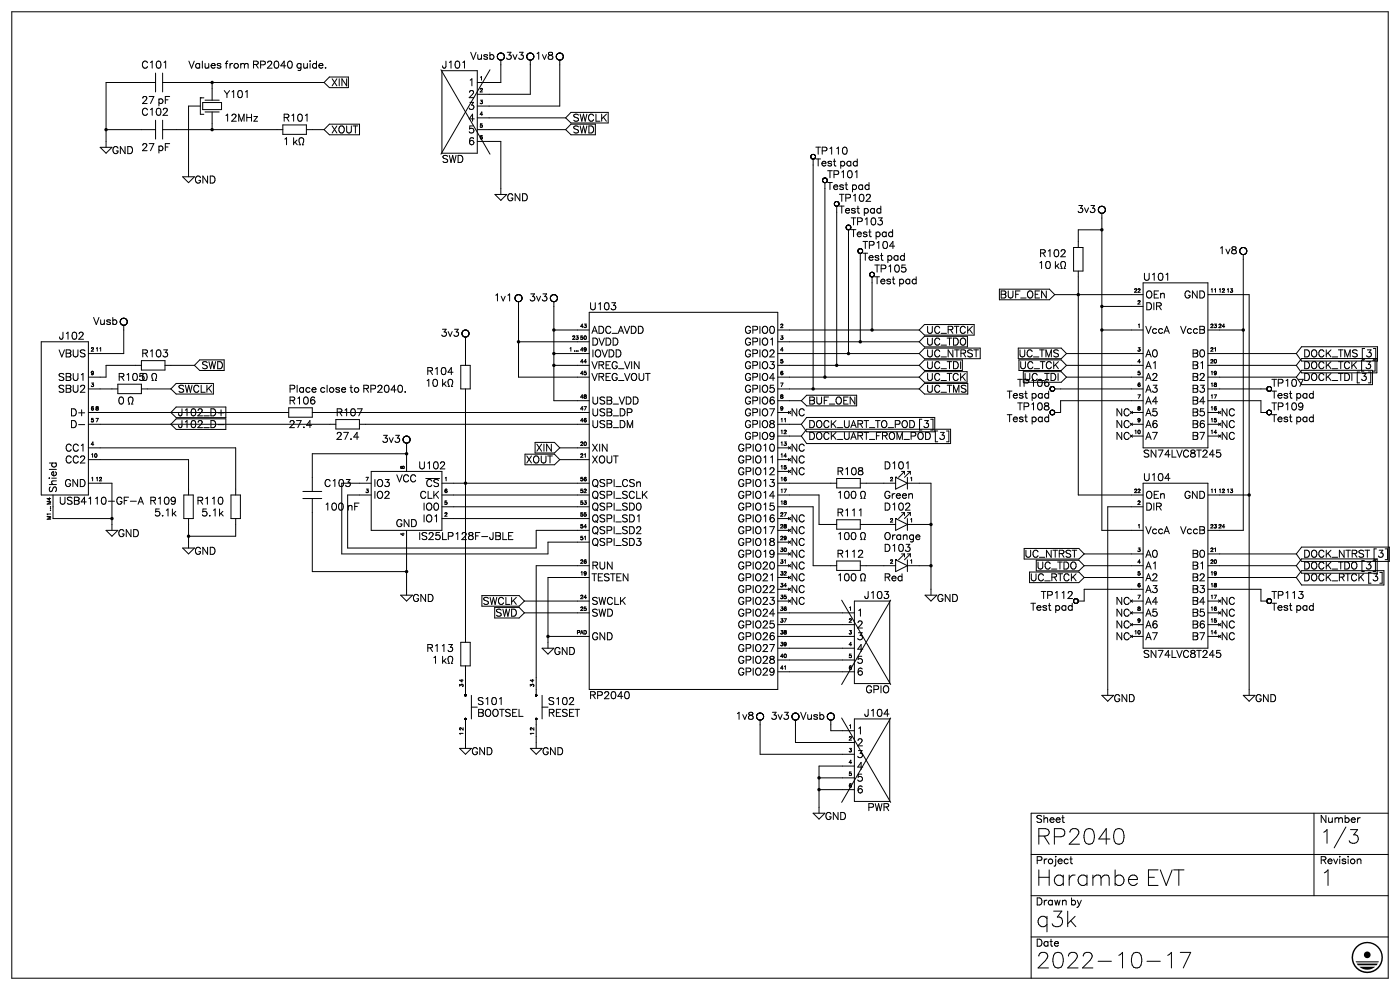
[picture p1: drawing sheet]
<svg xmlns="http://www.w3.org/2000/svg" width="297mm" height="210mm" viewBox="0 0 297 210" stroke-linecap="round" stroke-linejoin="round" font-family="sans-serif">
<g fill="none" stroke="#000" stroke-width=".21">
<path d="M2.5 2.5h292v205h-292zM33 15.5v4M33 17.5h-10.5v13.7M34.5 15.5v4M34.5 17.5h34.3M45 17.5v3.8M68.8 17.5l1.1 1.1h4M73.9 16.3h-4l-1.1 1.2M93.5 14.8l10.4 17.9M93.7 15h7.6v17.5h-7.6zM103.9 14.8l-10.4 17.9M105.7 12.6h.1"/>
<path d="M105.8 12.6h.1M105.9 12.6v.1M105.9 12.7h.1M106 12.7h.1M106 11.3l-.3 .1M106 11.3h.1M106.1 12.7h.1M106.1 11.3h-.1M106.1 11.3h.1M106.2 12.7h.1M106.2 11.3h-.1M106.2 12.7v4.8h-4.9"/>
<path d="M106.2 11.2l.1 .1M106.2 11.2v.1M106.3 12.7h-.1M106.3 11.3h.1M106.4 12.7h-.1M106.4 11.3h.1M106.4 12.7h.1M106.5 12.7h-.1M106.5 11.3h.1M106.5 12.7h.1M106.6 12.7h-.1M106.6 11.3v.1"/>
<path d="M106.6 12.6v.1M112 12.6h.1M112.1 12.6h.1M112.1 11.4h-.1M112.1 12.6v.1M112.1 11.4h.1M112.1 12.7h.1M112.2 12.7h.1M112.2 11.3l-.1 .1M112.2 11.3h.1M112.3 12.7h.1M112.4 12.7h.1"/>
<path d="M112.5 12.7h.1M112.5 11.3h-.3M112.5 12.7v7.3h-11.2M112.5 11.2l.1 .1M112.5 11.2v.1M112.6 12.7h-.1M112.6 11.3h.1M112.6 12.7h.1M112.7 12.7h-.1M112.7 11.3h.1M112.7 12.7h.1M112.8 12.7h-.1"/>
<path d="M112.8 11.3h.1M112.8 12.7h.1M112.9 11.3v.1M112.9 11.4h.1M113 11.4h.1M113 11.4v.1M113 11.5h.1M113.1 12.5l-.3 .2M118.2 12.6h.1M118.3 12.6h.1M118.3 11.4h-.1M118.3 12.6l.3 .1"/>
<path d="M118.3 11.4h.1M118.4 11.4h-.1M118.4 11.3v.1M118.5 11.3h-.1M118.5 11.3h.1M118.6 12.7h.1M118.7 12.7h.1M118.7 11.3h-.2M118.7 11.3h.1M118.7 12.7v9.8h-17.4M118.8 12.7h-.1M118.8 11.3h.1"/>
<path d="M118.8 12.7h.1M118.8 11.3h.2M118.9 12.7h-.1M118.9 12.7h.1M119 11.3h.1M119.1 11.3v.1M119.1 11.4h.1M119.2 12.6l-.3 .1M119.2 11.4h.1M119.2 12.6h.1M119.3 11.4v.1M119.3 11.5h.1"/>
<path d="M119.3 12.5l-.1 .1M119.3 11.5l.1 .1M119.4 12.4l-.1 .1M119.4 12.4h.1M119.4 11.6v.1M119.4 12.3v.1M119.4 11.7h.1M119.4 12.3h.1M119.5 11.7v.2M119.5 12.2l-.1 .1M119.5 12.2h.1M119.5 11.9h.1"/>
<path d="M119.5 12.1v.1M119.5 11.9v.1M119.5 12.1h.1M119.5 12h.1M119.5 12v.1M21.2 31.2h2.6l-1.3 1.3zM22.5 27.5h10.5M33 25.5v4M34.5 27.5h25.5M34.5 25.5v4M38.8 37.5h2.4l-1.2 1.3zM42.5 20.7h.1"/>
<path d="M42.5 22.5h-2.5v15M42.5 20.7v3.6h.7M42.5 20.7h.7M43 21.8h4v1.5h-4zM43.5 23.7h3M43.5 21.3h3M45 23.7v3.8M60 26.5h5v2h-5zM64 29.2a.62 .62 0 0 1 .4 1l-.3 .5h.3M65 27.5h3.8M68.8 27.5l1.1 1.1h6.4M76.3 26.3h-6.4l-1.1 1.2"/>
<path d="M101.3 27.5h18.7M101.3 25h18.7M101.3 30h4.9v11.3M120 27.5l1.1 1.1h5.2M120 25l1.1 1.1h7.9M126.3 26.3h-5.2l-1.1 1.2M129 23.8h-7.9l-1.1 1.2M172 33.2v.1M172 33.2h.1M172 33.3h.1M172 33.3v.1M172 33.1v.1"/>
<path d="M172 33.4h.1M172 33.1h.1M172 33.4v.1M172 33v.1M172.1 33h-.1M172.1 33.5h.1M172.1 33h.1M172.1 33.5v.1M172.1 32.9v.1M172.1 33.6h.1M172.1 32.9h.1M172.2 32.9h-.1"/>
<path d="M172.2 33.6v.1M172.2 32.8v.1M172.5 35v47.5M174.5 38.3h.1M174.5 38.2v.1M174.5 38.2h.1M174.5 38.3v.1M174.5 38.4h.1M174.5 38.1v.1M174.5 38.1h.1M174.5 38.4v.1M174.5 38.5h.1"/>
<path d="M174.5 38v.1M174.6 38h-.1M174.6 38h.1M174.6 38.5h.1M174.6 38.5v.1M174.6 38.6h.1M174.6 37.9v.1M174.6 37.9h.1M174.7 38.6v.1M174.7 37.9h-.1M174.7 37.8v.1M175 40v40"/>
<path d="M105 41.3h2.5l-1.3 1.2zM177 43.3h.1M177 43.2h.1M177 43.3v.1M177 43.1v.1M177 43.4h.1M177 43.1h.1M177 43.4v.1M177 43v.1M177 43.5h.1M177.1 43h-.1M177.1 43.5h.1"/>
<path d="M177.1 43h.1M177.1 43.5v.1M177.1 42.9v.1M177.1 43.6h.1M177.2 42.9h-.1M177.2 43.6h.1M177.2 42.9h.1M177.2 43.6v.1M177.2 42.8v.1M177.5 45v32.5M179.5 48.2v.1M179.5 48.2h.1"/>
<path d="M179.5 48.3h.1M179.5 48.3v.1M179.5 48.1v.1M179.5 48.4h.1M179.5 48.1h.1M179.5 48.4l.1 .1M179.5 48v.1M179.6 48h-.1M179.6 48.5h.1M179.6 48h.1M179.6 48.5v.1M179.6 48.6h.1"/>
<path d="M179.6 47.9v.1M179.6 47.9h.1M179.7 48.6h.1M179.7 47.9h-.1M179.7 47.8v.1M180 50v25M182 53.2v.1M182 53.2h.1M182 53.3h.1M182 53.3v.1M182 53.1v.1M182 53.4h.1"/>
<path d="M182 53.1h.1M182 53.4v.1M182 53.5h.1M182 53v.1M182.1 53h-.1M182.1 53.5h.1M182.1 53h.1M182.1 53.5v.1M182.1 52.9h.1M182.1 53.6h.1M182.2 52.9h-.1M182.2 53.6h.1"/>
<path d="M182.2 52.9h.1M182.2 53.6v.1M182.2 52.8v.1M182.5 55v17.5M184.5 58.3h.1M184.5 58.2v.1M184.5 58.2h.1M184.5 58.3v.1M184.5 58.4h.1M184.5 58.1h.1M184.5 58.4v.1M184.5 58v.1"/>
<path d="M184.5 58.5h.1M184.6 58h-.1M184.6 58.5h.1M184.6 58h.1M184.6 58.5v.1M184.6 57.9v.1M184.6 58.6h.1M184.6 57.9h.1M184.7 57.9h-.1M184.7 58.6v.1M184.7 57.9h.1M184.7 57.8v.1"/>
<path d="M185 60v10M225.8 55.5a1 1 0 0 1-.1 1.5h.3M227.8 52.5h2v5h-2zM228.7 57.5v47.5h13.8M233.2 45.1h.1M233.3 45.1h.1M233.3 43.9h-.1M233.4 45.1v.1M233.4 43.9h-.1M233.4 45.2h.1M233.4 45.2h.2M233.5 43.8l-.1 .1"/>
<path d="M233.5 43.8h.1M233.6 45.2h.1M233.6 43.8h-.1M233.6 43.8h.1M233.7 45.2h.1M233.7 43.8h-.1M233.7 45.2v67.3h8.8M233.7 48.7h-5v3.8M233.7 43.7l.1 .1M233.7 43.7v.1M233.8 45.2h-.1M233.8 43.8h.1"/>
<path d="M233.9 45.2h-.1M233.9 43.8h.1M234 43.8h.1M234 45.2h-.1M234.1 45.2h-.1M234.1 43.8v.1M234.1 45.1v.1M234.1 43.9h.1M234.2 45.1h-.1M234.2 43.9h.1M234.2 45.1h.1M234.3 43.9v.1"/>
<path d="M234.3 44h.1M234.3 44l.1 .1M234.4 44.9l-.2 .2M234.4 44.1h.1M234.4 44.9h.1M234.4 44.1l.1 .2M234.5 44.7l-.1 .2M234.5 44.3v.1M234.5 44.6v.1M234.5 44.4v.2M242.5 60h13.8v35h-13.8zM263.2 53.8h.1"/>
<path d="M263.3 53.8l.2 .1M263.4 52.6l-.2 .1M263.4 52.6h.1M263.5 53.9v.1M263.5 52.6h-.1M263.5 54h.1M263.5 52.5v.1M263.6 54h.1M263.6 52.5h-.1M263.6 52.5h.1M263.7 54h.1M263.7 52.5h-.1"/>
<path d="M263.7 52.5h.1M263.8 54v58.5h-7.5M263.8 54h.1M263.8 52.5h.1M263.9 54h-.1M263.9 52.5h.1M263.9 54h.1M264 54h-.1M264 52.5v.1M264 53.9v.1M264 52.6h.1M264.1 52.6h.1"/>
<path d="M264.1 52.6l.2 .1M264.3 52.7h.1M264.3 52.7v.1M264.3 52.8l.1 .2M264.4 53.5l-.4 .4M264.4 53h.1M264.5 53.5h-.1M264.5 53v.1M264.5 53.4v.1M264.5 53.1h.1M264.5 53.4h.1M264.5 53.1v.1"/>
<path d="M264.5 53.3v.1M264.5 53.2h.1M264.5 53.3h.1M264.5 53.2v.1M8.7 72.5h10.1v32.5h-10.1zM25.7 68.8l.2 .1M25.9 68.9h.1M26 68.9v.1M26 67.6l-.3 .1M26 69h.1M26 67.5v.1M26.1 69h.1"/>
<path d="M26.1 67.5h-.1M26.1 67.5h.1M26.2 69h.1M26.2 67.5h-.1M26.2 67.5h.1M26.2 69v6h-7.4M26.3 69h-.1M26.3 67.5h.1M26.3 69h.1M26.4 69h-.1M26.4 67.5h.1M26.4 69h.1"/>
<path d="M26.5 69h-.1M26.5 67.5v.1M26.5 68.9v.1M26.5 67.6l.2 .1M26.6 68.9h-.1M26.6 68.9h.1M26.7 67.7h.1M26.8 67.7h.1M26.8 67.7v.1M26.8 67.8h.1M26.9 67.8v.1M26.9 68.6l-.3 .3"/>
<path d="M26.9 67.9h.1M26.9 68.6h.1M26.9 67.9v.1M26.9 68.5v.1M26.9 68l.1 .1M27 68.5h-.1M27 68.4v.1M27 68.4h.1M27 68.1v.1M27 68.3v.1M27 68.2v.1M27 68.3h.1"/>
<path d="M30 76.5h5v2h-5zM30 77.5h-7.5v2.5h-3.7M35 77.5h6.2M41.2 77.5l1.2 1.1h5.2M47.6 76.3h-5.2l-1.2 1.2M97.8 77.5h2v5h-2zM98.2 71.3l.2 .1M98.4 71.4h.1M98.4 70.1l-.2 .1M98.4 70.1h.1M98.5 71.4v.1M98.5 70.1h-.1"/>
<path d="M98.5 71.5h.1M98.5 70v.1M98.6 71.5h.1M98.6 70h-.1M98.6 70h.1M98.7 71.5h.1M98.7 70h-.1M98.7 70h.1M98.7 71.5v6M98.8 71.5h-.1M98.8 70h.1M98.8 71.5h.1"/>
<path d="M98.9 71.5h-.1M98.9 70h.1M98.9 71.5h.1M99 71.5h-.1M99 70v.1M99 71.4v.1M99 70.1h.1M99.1 71.4h-.1M99.1 70.1h.1M99.1 71.4h.1M99.1 70.1l.3 .3M99.3 71.3l-.2 .1"/>
<path d="M99.3 71.3h.1M99.4 71.1l-.1 .2M99.4 70.4h.1M99.4 71.1h.1M99.4 70.4v.1M99.4 71v.1M99.4 70.5h.1M99.5 71h-.1M99.5 70.5v.1M99.5 70.9v.1M99.5 70.6h.1M99.5 70.9h.1"/>
<path d="M99.5 70.6v.1M99.5 70.8v.1M99.5 70.7h.1M99.5 70.8h.1M99.5 70.7v.1M109.2 63.3h.1M109.3 63.3v.1M109.3 63.2l-.1 .1M109.3 63.4h.1M109.3 63.1v.1M109.3 63.4v.1M109.3 63.5h.1"/>
<path d="M109.3 63v.1M109.3 63.5l.1 .1M109.3 63h.1M109.3 62.9v.1M109.4 63.6v.1M109.4 62.9h-.1M109.4 63.7l.2 .2M109.4 62.8v.1M109.4 62.8h.1M109.4 62.7v.1M109.5 62.7h-.1M109.5 62.7h.1"/>
<path d="M109.6 63.9h.1M109.6 62.6l-.1 .1M109.6 62.6h.1M109.7 63.9v.1M109.7 64h.1M109.8 64h.1M109.8 62.5l-.2 .1M109.9 64h.1M109.9 62.5h.3M109.9 62.5h-.1M110 64h.1M110 72.5h15"/>
<path d="M110 64v16h15M110.1 64h-.1M110.2 64h-.1M110.2 62.5h.1M110.2 64h.1M110.2 62.5l.2 .1M110.3 64h-.1M110.3 63.9v.1M110.4 63.9h-.1M110.4 62.6h.1M110.4 63.9h.1M110.4 62.6l.2 .2"/>
<path d="M110.5 63.8l-.1 .1M110.5 63.8h.1M110.6 63.8h-.1M110.6 63.7v.1M110.6 62.8h.1M110.6 63.7h.1M110.6 62.8v.1M110.6 63.6v.1M110.6 62.9h.1M110.7 63.6h-.1M110.7 63.6h.1M110.7 62.9v.1"/>
<path d="M110.7 63v.1M110.7 63.4v.2M110.7 63.4h.1M110.7 63.1v.1M110.7 63.2l.1 .1M110.7 63.3v.1M110.8 63.3h-.1M117 63.8h.1M117 63.8l.1 .1M117.1 63.9h.1M117.1 62.6l-.1 .1M117.2 63.9v.1"/>
<path d="M117.2 62.6h-.1M117.2 64h.1M117.2 62.5v.1M117.3 64h.2M117.3 62.5h-.1M117.4 62.5h-.1M117.4 62.5h.1M117.5 64h.1M117.5 62.5h-.1M117.5 77.5h7.5M117.5 75h7.5M117.5 64v21h7.5"/>
<path d="M117.5 70h7.5M117.5 62.5h.1M117.6 62.5h.1M117.7 64h-.2M117.7 62.5h.1M117.8 64h-.1M117.8 62.5v.1M117.8 63.9v.1M117.8 62.6h.1M117.9 63.9h-.1M117.9 62.6l.3 .4M117.9 63.9h.1"/>
<path d="M118 63.8l-.1 .1M118 63.8h.1M118.1 63.8h-.1M118.1 63.7v.1M118.2 63.6l-.1 .1M118.2 63.6h.1M118.2 63.5v.1M118.2 63h.1M118.2 63.5h.1M118.2 63l.1 .3M118.2 63.4v.1M118.2 63.4h.1"/>
<path d="M118.2 63.3v.1M118.3 63.3h-.1M125 66.3h40v79.9h-40zM165 77.5h30M165 72.5h30M165 80h30M165 75h30M165 70h30M195 80l1.1 1.1h9.1M195 75l1.1 1.1h11.8M195 77.5l1.1 1.1h8.1M195 70l1.1 1.1h10.6"/>
<path d="M195 72.5l1.1 1.1h9.1M204.2 76.3h-8.1l-1.1 1.2M205.2 78.8h-9.1l-1.1 1.2M205.2 71.3h-9.1l-1.1 1.2M206.7 68.8h-10.6l-1.1 1.2M207.9 73.8h-11.8l-1.1 1.2M212 61.3h10.6l1.2 1.2M216 73.8h9.1l1.2 1.2M216.2 76.3h8.9l1.2 1.2M217.1 78.8h8l1.2 1.2M223.8 62.5h18.7M223.8 62.5l-1.2 1.1h-10.6"/>
<path d="M226.3 77.5h16.2M226.3 80h16.2M226.3 75h16.2M226.3 80l-1.2 1.1h-8M226.3 75l-1.2 1.1h-9.1M226.3 77.5l-1.2 1.1h-8.9M233.7 65h8.8M233.7 70h8.8M256.3 77.5h18.7M256.3 75h18.7M256.3 70h7.5M256.3 62.5h8.7v85"/>
<path d="M275 77.5l1.1 1.6h16M275 75l1.1 1.6h16.1M291.2 78.6h-15.1l-1.1 1.4h-18.7M292.1 76.1h-16l-1.1 1.4M292.2 73.6h-16.1l-1.1 1.4M18.8 90h52.5M18.8 87.5h42.4M18.8 82.5h6.2M18.8 97.5h21.2v7.5M18.8 95h31.2v10M25 81.5h5v2h-5zM27.2 85.7h.3a1.15 1.15 0 0 1-.1-1.4l.4-.1a.62 .62 0 0 1 .3 1l-.2 .5h.3"/>
<path d="M30 82.5h6.3M32.2 80.7h.3a1.15 1.15 0 0 1-.1-1.4l.4-.1a.62 .62 0 0 1 .3 1l-.2 .5h.3M36.3 82.5l1.1 1.1h7.9M37.4 88.8h10.5v2.3h-10.5l-1.1-1.1zM45.3 81.3h-7.9l-1.1 1.2M47.9 86.3h-10.5l-1.1 1.2 1.1 1.1h10.5M61.2 86.5h5v2h-5zM66.2 87.5h58.8M71.3 89h5v2h-5zM76.3 90h48.7M85.7 93.8h.1M85.8 93.8v.1"/>
<path d="M85.8 93.9h.1M85.9 93.9h.1M85.9 93.9l.2 .1M86 92.6l-.3 .1M86 92.5v.1M86.1 94h.1M86.1 92.5h-.1M86.1 92.5h.1M86.2 94h.1M86.2 92.5h-.1M86.2 94v6M86.2 96.2h-20v8"/>
<path d="M86.2 92.5h.1M86.3 94h-.1M86.3 92.5h.1M86.4 94h-.1M86.4 92.5h.1M86.4 94h.1M86.5 94h-.1M86.5 92.5v.1M86.5 93.9v.1M86.5 92.6h.1M86.6 93.9h-.1M86.6 92.6h.1"/>
<path d="M86.6 93.9h.1M86.7 93.9h-.1M86.7 92.6h.1M86.7 92.6v.1M86.7 92.7h.1M86.8 92.7h.1M86.8 92.7v.1M86.8 92.8h.1M86.9 92.8h.1M86.9 93.7l-.2 .2M86.9 92.8v.1M86.9 93.6v.1"/>
<path d="M86.9 92.9h.1M86.9 93.6h.1M86.9 92.9l.1 .2M86.9 93.5v.1M87 93.5h-.1M87 93.4v.1M87 93.1h.1M87 93.1v.1M87 93.4h.1M87 93.3v.1M87 93.2h.1M87 93.2v.1"/>
<path d="M95.8 80.5a1 1 0 0 1-.1 1.5h.3M98.7 82.5v53.8M111.4 96.3h6.2l1.1 1.2M113.5 93.8h4.1l1.1 1.2M118.7 97.5h6.3M118.7 95h6.3M118.7 95l-1.1 1.1h-4.1M118.7 97.5l-1.1 1.1h-6.2M165 90h5M165 87.5h2.5M165 82.5h30M165 97.5h2.5"/>
<path d="M165 95h2.5M165 92.5h5M165 85h5M170 92.5l1.1 1.6h30.6M170 90l1.1 1.6h27.2M170 85l1.1 1.1h10.6M181.7 83.8h-10.6l-1.1 1.2M195 82.5l1.1 1.1h9.2M198.3 88.6h-27.2l-1.1 1.4M201.7 91.1h-30.6l-1.1 1.4M205.3 81.3h-9.2l-1.1 1.2M223.5 83h-.1"/>
<path d="M223.5 87.9l-.1 .1M223.5 87.1h.1M223.5 82.9v.1M223.5 82.1h.1M223.5 87.9h.1M223.5 82.9h.1M223.6 87.9h-.1M223.6 82.1h.1M223.6 87.9h.1M223.6 87.1v.1M223.6 82.9h.1M223.6 82.1v.1"/>
<path d="M223.6 87.8v.1M223.6 87.2h.1M223.6 82.8v.1M223.6 82.2h.1M223.7 87.8h-.1M223.7 87.2h.1M223.7 82.8h-.1M223.7 82.2h.1M223.7 87.8h.1M223.7 82.8h.1M223.7 87.2v.1M223.7 82.2v.1"/>
<path d="M223.7 87.7v.1M223.7 87.3h.1M223.7 82.7v.1M223.7 82.3h.1M223.7 87.7h.1M223.7 82.7h.1M223.7 87.3v.1M223.7 82.3v.1M223.7 87.4h.1M223.7 87.6h.1M223.7 82.6v.1M223.7 82.4h.1"/>
<path d="M223.7 87.4v.1M223.7 82.6h.1M223.7 82.4v.1M223.7 87.5v.1M223.7 87.5h.1M223.7 82.5v.1M223.7 82.5h.1M223.8 82.5h18.7M223.8 87.5h-.1M240 90h2.5M240 87.5h2.5M240 92.5h2.5"/>
<path d="M242.5 85h-17.5v2.5h-1.2M256.3 90h2.5M256.3 87.5h2.5M256.3 85h11.2v2.5h1.2M256.3 82.5h12.4M256.3 92.5h2.5M268.7 82.5h.1M268.7 87.5h.1M268.8 82.5h-.1M268.8 87.5h-.1M268.8 87.5h.1M268.8 82.5h.1"/>
<path d="M268.8 82.5v.1M268.8 87.5v.1M268.8 87.6h.1M268.8 87.4v.1M268.8 82.4v.1M268.8 82.6h.1M268.8 87.4h.1M268.8 82.4h.1M268.8 82.6v.1M268.8 87.6v.1M268.8 82.3v.1M268.8 82.7h.1"/>
<path d="M268.8 87.3v.1M268.8 87.3h.1M268.8 87.7h.1M268.8 82.3h.1M268.8 82.7v.1M268.8 87.7v.1M268.8 87.2v.1M268.8 87.8h.1M268.8 82.2v.1M268.8 82.8h.1M268.8 87.2h.1M268.9 82.2h-.1"/>
<path d="M268.9 87.2h-.1M268.9 82.2h.1M268.9 82.8v.1M268.9 87.2h.1M268.9 87.8v.1M268.9 82.9h.1M268.9 87.9h.1M268.9 82.1h.1M268.9 87.1h.1M269 82.1h-.1M269 87.1h-.1M276.1 81.6h15.1"/>
<path d="M11.3 105v5h12.5M18.8 102.5h5v10M22.5 112.5h2.5l-1.2 1.2zM29.5 106.5h.7M29.9 105.5l.5 1.5M38.8 116.3h2.4l-1.2 1.2zM39 105h2v5h-2zM40 110v6.3M49 105h2v5h-2zM50 110v3.7h-10M64.3 104.2h4M64.3 105.7h4"/>
<path d="M66.2 105.7v15.5h20M78.7 102.5h-6.2v15h43.8v-2.5h8.7M78.7 100h15v12.5h-15zM78.7 105h-5v11.3h40.1v-3.8h11.2M86.2 112.5v13.7M93.7 102.5h31.3M93.7 107.5h31.3M93.7 105h31.3M93.7 110h31.3M165 105h8.8v6.3h3.7M165 102.5h12.5M165 107.5h7.5v12.5h5"/>
<path d="M165 112.5h2.5M165 117.5h2.5M165 100h2.5M165 110h2.5M165 115h2.5M177.5 101.5h5v2h-5zM177.5 110.2h5v2h-5zM177.5 119h5v2h-5zM182.5 111.3h7.5M182.5 102.5h7.5M182.6 105.7h.3a1.15 1.15 0 0 1-.1-1.4l.3-.1a.62 .62 0 0 1 .4 1l-.2 .5h.3M182.6 114.5h.3a1.15 1.15 0 0 1-.1-1.5h.3a.62 .62 0 0 1 .4 1l-.2 .5h.3"/>
<path d="M190 110h.1M190 101.2h.1M190 118.8h.1M190 101.2v2.6l2.5-1.3M190 110v2.5l2.5-1.2M190 118.8v2.4l2.5-1.2M190 110l2.5 1.3M190 101.2l2.5 1.3M190 118.8l2.5 1.2M191.9 109.4v-.7l-1.3 1.3M191.9 100.6v-.6l-1.3 1.2M191.9 118.1v-.6l-1.3 1.3"/>
<path d="M192.5 101.2v2.6M192.5 110v2.5M192.5 118.8v2.4M192.5 111.3h5M192.5 102.5h5v23.7M193.1 109.4v-.7l-1.2 1.3M193.1 100.6v-.6l-1.2 1.2M193.1 118.1v-.6l-1.2 1.3M217.3 116.3h11.6l1.1 1.2M219.8 118.8h9.1l1.1 1.2M230 117.5h12.5M230 117.5l-1.1 1.1h-11.6"/>
<path d="M242.5 102.5h13.8v35h-13.8zM242.5 107.5h-7.5v40M256.3 105h8.7M256.3 117.5h18.7M275 117.5l1.1 1.6h18.6M292.2 118.6h-16.1l-1.1 1.4M294.7 116.1h-18.6l-1.1 1.4M85 126.2h2.5l-1.3 1.3zM95.8 139.3a1 1 0 0 1-.1 1.4h.3M97.8 136.3h2v4.9h-2zM102.2 126.3h7.9l1.1 1.2M104.9 128.8h5.2l1.1 1.2"/>
<path d="M111.2 127.5h13.8M111.2 130h13.8M111.2 127.5l-1.1 1.1h-7.9M111.2 130l-1.1 1.1h-5.2M115 137.5h2.5l-1.2 1.2zM116.3 135h8.7M125 122.5h-8.7v15M125 120h-11.2v27.5M165 137.5h16.3M165 122.5h2.5M165 135h16.3M165 127.5h2.5"/>
<path d="M165 120h2.5M165 132.5h16.3M165 130h16.3M165 125h2.5M178.6 127.3l10.3 17.9M181.3 127.5h7.4v17.5h-7.4zM182.5 120h7.5M182.6 123.2h.3a1.15 1.15 0 0 1-.1-1.4l.3-.1a.62 .62 0 0 1 .4 1l-.2 .5h.3M188.9 127.3l-10.3 17.9M192.5 120h5M196.2 126.2h2.6l-1.3 1.3zM218.4 121.3h10.5l1.1 1.2"/>
<path d="M228.5 127v.1M228.5 127.1h.1M228.5 127.9l-.1 .1M228.5 127.9h.1M228.6 127.9h-.1M228.6 127.9h.1M228.6 127.1h.1M228.6 127.1v.1M228.6 127.8v.1M228.6 127.8h.1M228.6 127.2h.1M228.7 127.2h.1"/>
<path d="M228.7 127.8h.1M228.7 127.2v.1M228.7 127.7v.1M228.7 127.7h.1M228.7 127.3h.1M228.7 127.3v.1M228.7 127.6v.1M228.7 127.4h.1M228.7 127.6h.1M228.7 127.4v.1M228.7 127.5v.1M228.7 127.5h.1"/>
<path d="M230 122.5h12.5M230 120h12.5M230 120l-1.1 1.1h-9.1M230 122.5l-1.1 1.1h-10.5M240 135h2.5M240 127.5h2.5M240 132.5h2.5M240 130h2.5M242.5 125h-12.5v2.5h-1.3M256.3 122.5h18.7M256.3 135h2.5M256.3 127.5h2.5"/>
<path d="M256.3 125h11.2v2.5h1.2M256.3 120h18.7M256.3 132.5h2.5M256.3 130h2.5M268.7 127.5h.1M268.8 127.5h-.1M268.8 127.5h.1M268.8 127.4v.1M268.8 127.6h.1M268.8 127.4h.1M268.8 127.6v.1M268.8 127.3v.1"/>
<path d="M268.8 127.7h.1M268.8 127.3h.1M268.8 127.7v.1M268.8 127.2v.1M268.8 127.8h.1M268.8 127.2h.1M268.9 127.2h-.1M268.9 127.8v.1M268.9 127.1v.1M268.9 127.9h.1M268.9 127.1h.1M269 127.1h-.1"/>
<path d="M275 122.5l1.1 1.6h17.5M275 120l1.1 1.6h16.1M293.6 121.1h-17.5l-1.1 1.4M97.5 158.7h2.5l-1.3 1.3zM98.6 152.5h.1M98.6 147.5h.1M98.6 152.4v.1M98.6 152.6h.1M98.6 147.6h.1M98.7 147.4h-.1M98.7 147.4h.1M98.7 147.6h.1"/>
<path d="M98.7 152.4h.1M98.7 152.6h.1M98.7 141.2v6.3M98.7 152.5v6.2M98.8 147.6h.1M98.8 147.4h.1M98.8 152.4h.1M98.8 152.6h.1M98.9 147.6h.1M98.9 152.4h.1M98.9 152.6h.1M98.9 152.4v.1"/>
<path d="M98.9 147.5h.1M98.9 152.5v.1M98.9 152.5h.1M100 150h1.3M100 147.5v5M112.5 158.7h2.5l-1.2 1.3zM113.6 152.5h.1M113.6 147.5h.1M113.6 152.5v.1M113.6 152.4v.1M113.6 152.6h.1M113.6 147.6h.1"/>
<path d="M113.7 147.4h.1M113.7 152.4h.1M113.7 147.6h.1M113.7 152.6h.1M113.8 152.5v6.2M113.8 147.6h.1M113.8 147.4h.1M113.8 152.4h.1M113.8 152.6h.1M113.9 147.6h.1M113.9 152.4h.1M113.9 152.6h.1"/>
<path d="M113.9 152.4v.1M113.9 147.5h.1M113.9 152.5v.1M113.9 152.5h.1M115 150h1.3M115 147.5v5M160.7 152.6h.1M160.8 152.6h.1M160.8 151.4h-.1M160.9 152.6l.2 .1M160.9 151.4h-.1M161.1 152.7h.1"/>
<path d="M161.1 151.3l-.2 .1M161.1 151.3h.1M161.2 152.7l.1 .1M161.2 151.3h-.1M161.3 152.8v7.2h20M161.3 151.3h.1M161.3 151.3h-.1M161.3 152.7v.1M161.4 152.7h-.1M161.4 151.3h.1M161.5 152.7h-.1M161.5 151.3h.1"/>
<path d="M161.6 152.7h-.1M161.6 151.3v.1M161.6 152.6v.1M161.6 151.4h.1M161.7 152.6h-.1M161.7 151.4h.1M161.7 152.6h.1M161.8 152.6h-.1M161.8 151.4v.1M161.8 152.5v.1M161.8 151.5l.1 .1M161.8 152.5h.1"/>
<path d="M161.9 152.4l-.1 .1M161.9 151.6h.1M161.9 152.4h.1M161.9 151.6l.1 .2M162 152.2l-.1 .2M162 151.8v.1M162 152.1v.1M162 151.9v.2M165 140h16.3M165 142.5h16.3M168.2 152.6h.1M168.3 152.6h.1"/>
<path d="M168.3 151.4h-.1M168.3 151.4h.1M168.4 152.6v.1M168.4 151.4h-.1M168.4 152.7h.1M168.4 151.3v.1M168.4 151.3h.1M168.5 152.7h.1M168.5 151.3h-.1M168.5 151.3h.1M168.6 152.7h.1M168.6 151.3h-.1"/>
<path d="M168.6 151.3h.1M168.7 152.7v4.8h12.6M168.7 151.3h-.1M168.7 151.3h.1M175.7 152.6l.3 .1M176 152.7h.1M176 151.3l-.3 .1M176 151.3h.1M176.1 152.7h.1M176.1 151.3h-.1M176.1 151.3h.1M176.2 152.7v.1"/>
<path d="M176.2 151.3h-.1M176.2 152.8v2.2h5.1M176.2 151.3h.1M176.3 152.7l-.1 .1M176.3 151.3h.1M176.4 152.7h-.1M176.4 151.3h.1M176.4 152.7h.1M176.5 152.7h-.1M176.5 151.3h.1M176.5 152.7h.1M176.6 152.7h-.1"/>
<path d="M176.6 151.3v.1M176.6 152.6v.1M176.6 151.4h.1M176.7 152.6h-.1M176.7 151.4h.1M176.7 152.6h.1M176.8 152.6h-.1M176.8 151.4v.1M176.8 152.5v.1M176.8 151.5l.1 .1M176.8 152.5h.1M176.9 152.4l-.1 .1"/>
<path d="M176.9 151.6h.1M176.9 152.4h.1M176.9 151.6l.1 .2M177 152.2l-.1 .2M177 151.8v.1M177 152.1v.1M177 151.9h.1M177 152.1h.1M177 151.9v.1M177 152v.1M177 152h.1M178.6 152.3l10.3 17.9"/>
<path d="M181.3 152.5h7.4v17.5h-7.4zM188.9 152.3l-10.3 17.9M233.7 147.5h2.5l-1.2 1.3zM263.8 147.5h2.4l-1.2 1.3zM172.5 172.5h2.5l-1.2 1.2zM173.8 165h7.5M173.8 167.5h7.5M181.3 162.5h-7.5v10M278.7 172.5v17.5M286.5 176h1.5l-.8 1.1M287.9 177.2a1 1 0 0 1-.2 1.5M294.5 172.5h-75.7v35"/>
<path d="M218.8 190h75.7M218.8 181.3h75.7M218.8 198.7h75.7M248 202.5l.5-.5v3.3M250.4 202h2.2l-1.6 3.3"/>
</g>
<g fill="#000">
<path d="M287.7 200.8a3.3 3.3 0 0 1 2.4-1v.3a3 3 0 0 0-2.7 4.3 3 3 0 0 0 5 .5 3 3 0 0 0-1.7-4.8h-.6v-.3a3.3 3.3 0 0 1 3.2 4.2 3.3 3.3 0 0 1-4.9 2 3.3 3.3 0 0 1-.7-5.2zM288.4 205.1h3.3a2.59 2.59 0 0 1-3.3 0zM287.8 204.4h4.5l-.3 .4h-3.9zM287.6 203.9h4.9l-.1 .2h-4.7z"/>
<circle cx="290.1" cy="202.5" r=".71"/>
</g>
<g fill="none" stroke="#000" stroke-width=".75">
<path d="M45 17.5h.1M22.5 27.5h.1M45 27.5h.1M233.7 48.7h.1M110 72.5h.1M117.5 70h.1M117.5 75h.1M117.5 77.5h.1M175 80h.1M177.5 77.5h.1M180 75h.1M182.5 72.5h.1"/>
<path d="M185 70h.1M228.7 62.5h.1M233.7 65h.1M233.7 70h.1M263.8 70h.1M86.2 96.2h.1M172.5 82.5h.1M23.8 110h.1M40 113.7h.1M98.7 102.5h.1M197.5 111.2v.1M197.5 120h.1"/>
<path d="M265 105h.1M86.2 121.2h.1M116.3 135h.1M173.8 165h.1M173.8 167.5h.1"/>
</g>
<g font-size="5.3">
<text x="219.8" y="179.1">RP2040</text>
<text x="219.8" y="187.9">Harambe EVT</text>
<text x="280" y="187.9">1</text>
<text x="219.8" y="196.6">q3k</text>
<text x="219.8" y="205.4">2022-10-17</text>
</g>
<text font-size="4.6" x="280" y="178.9">1/3</text>
<g font-size="2.4">
<text x="30" y="14.5">C101</text>
<text x="40" y="14.5">Values from RP2040 guide.</text>
<text x="93.7" y="14.5">J101</text>
<text x="99.5" y="12.6">Vusb</text>
<text x="107.4" y="12.6">3v3</text>
<text x="113.6" y="12.6">1v8</text>
<text x="30" y="22">27 pF</text>
<text x="47.5" y="20.7">Y101</text>
<text x="70.3" y="18.2">XIN</text>
<text x="99.4" y="20.7">2</text>
<text x="99.4" y="18.2">1</text>
<text x="99.4" y="23.3">3</text>
<text x="30" y="24.5">C102</text>
<text x="47.5" y="25.8">12MHz</text>
<text x="60" y="25.8">R101</text>
<text x="70.3" y="28.2">XOUT</text>
<text x="99.4" y="25.8">4</text>
<text x="99.4" y="28.2">5</text>
<text x="121.5" y="28.2">SWD</text>
<text x="121.5" y="25.8">SWCLK</text>
<text x="23.8" y="32.6">GND</text>
<text x="30" y="32">27 pF</text>
<text x="60" y="30.8">1 k</text>
<text x="93.7" y="34.5">SWD</text>
<text x="99.4" y="30.8">6</text>
<text x="173" y="32.8">TP110</text>
<text x="173" y="35.3">Test pad</text>
<text x="41.2" y="38.9">GND</text>
<text x="175.5" y="37.7">TP101</text>
<text x="175.5" y="40.2">Test pad</text>
<text x="107.5" y="42.6">GND</text>
<text x="178" y="42.8">TP102</text>
<text x="178" y="45.3">Test pad</text>
<text x="180.5" y="47.8">TP103</text>
<text x="228.6" y="45.1">3v3</text>
<text x="180.5" y="50.3">Test pad</text>
<text x="183" y="52.7">TP104</text>
<text x="258.6" y="53.9">1v8</text>
<text x="183" y="55.2">Test pad</text>
<text x="185.5" y="57.8">TP105</text>
<text x="220.5" y="57">10 k</text>
<text x="220.5" y="54.5">R102</text>
<text x="242.5" y="59.5">U101</text>
<text x="104.9" y="63.9">1v1</text>
<text x="112.4" y="63.9">3v3</text>
<text x="125" y="65.8">U103</text>
<text x="185.5" y="60.3">Test pad</text>
<text x="210.9" y="63.3">BUF_OEN</text>
<text x="243" y="65.8">DIR</text>
<text x="243" y="63.3">OEn</text>
<text x="250.4" y="63.3">GND</text>
<text x="12.5" y="72">J102</text>
<text x="19.5" y="68.9">Vusb</text>
<text x="93.6" y="71.4">3v3</text>
<text x="125.5" y="70.7">ADC_AVDD</text>
<text x="157.2" y="70.7">GPIO0</text>
<text x="196.5" y="70.7">UC_RTCK</text>
<text x="243" y="70.7">VccA VccB</text>
<text x="11.7" y="75.8">VBUS</text>
<text x="30" y="75.8">R103</text>
<text x="125.5" y="73.2">DVDD</text>
<text x="125.5" y="75.8">IOVDD</text>
<text x="157.2" y="73.2">GPIO1</text>
<text x="157.2" y="75.8">GPIO2</text>
<text x="196.5" y="75.8">UC_NTRST</text>
<text x="196.5" y="73.2">UC_TDO</text>
<text x="214.9" y="75.8">UC_TMS</text>
<text x="243" y="75.8">A0</text>
<text x="252.8" y="75.8">B0</text>
<text x="276.5" y="75.8">DOCK_TMS [3]</text>
<text x="12" y="80.8">SBU1</text>
<text x="12" y="83.3">SBU2</text>
<text x="25" y="80.8">R1050</text>
<text x="37.7" y="83.3">SWCLK</text>
<text x="42.7" y="78.3">SWD</text>
<text x="61.2" y="83.3">Place close to RP2040.</text>
<text x="90.5" y="82">10 k</text>
<text x="90.5" y="79.5">R104</text>
<text x="125.5" y="78.3">VREG_VIN</text>
<text x="125.5" y="80.8">VREG_VOUT</text>
<text x="157.2" y="83.3">GPIO5</text>
<text x="157.2" y="80.8">GPIO4</text>
<text x="157.2" y="78.3">GPIO3</text>
<text x="196.5" y="80.8">UC_TCK</text>
<text x="196.5" y="78.3">UC_TDI</text>
<text x="196.5" y="83.3">UC_TMS</text>
<text x="215.2" y="78.3">UC_TCK</text>
<text x="215.7" y="82">TP106</text>
<text x="216.1" y="80.8">UC_TDI</text>
<text x="243" y="80.8">A2</text>
<text x="243" y="78.3">A1</text>
<text x="243" y="83.3">A3</text>
<text x="252.8" y="80.8">B2</text>
<text x="252.8" y="78.3">B1</text>
<text x="252.8" y="83.3">B3</text>
<text x="269.8" y="82">TP107</text>
<text x="276.5" y="80.8">DOCK_TDI [3]</text>
<text x="276.5" y="78.3">DOCK_TCK [3]</text>
<text x="15.1" y="88.3">D+</text>
<text x="25" y="85.7">0</text>
<text x="37.7" y="88.3">J102_D+</text>
<text x="61.2" y="85.7">R106</text>
<text x="71.3" y="88.3">R107</text>
<text x="125.5" y="85.7">USB_VDD</text>
<text x="125.5" y="88.3">USB_DP</text>
<text x="157.2" y="85.7">GPIO6</text>
<text x="157.2" y="88.3">GPIO7</text>
<text x="167.7" y="88.3">NC</text>
<text x="171.5" y="85.7">BUF_OEN</text>
<text x="213.4" y="89.5">Test pad</text>
<text x="213.4" y="84.5">Test pad</text>
<text x="215.7" y="87">TP108</text>
<text x="236.3" y="88.3">NC</text>
<text x="243" y="85.7">A4</text>
<text x="243" y="88.3">A5</text>
<text x="252.8" y="85.7">B4</text>
<text x="252.8" y="88.3">B5</text>
<text x="259" y="88.3">NC</text>
<text x="269.8" y="84.5">Test pad</text>
<text x="269.8" y="87">TP109</text>
<text x="269.8" y="89.5">Test pad</text>
<text x="13.5" y="95.8">CC1</text>
<text x="15.7" y="90.8">D-</text>
<text x="37.7" y="90.8">J102_D-</text>
<text x="61.2" y="90.8">27.4</text>
<text x="71.3" y="93.3">27.4</text>
<text x="81.1" y="93.9">3v3</text>
<text x="113.2" y="95.8">XIN</text>
<text x="125.5" y="95.8">XIN</text>
<text x="125.5" y="90.8">USB_DM</text>
<text x="155.8" y="95.8">GPIO10</text>
<text x="157.2" y="90.8">GPIO8</text>
<text x="157.2" y="93.3">GPIO9</text>
<text x="167.7" y="95.8">NC</text>
<text x="171.5" y="93.3">DOCK_UART_FROM_POD [3]</text>
<text x="171.5" y="90.8">DOCK_UART_TO_POD [3]</text>
<text x="236.3" y="93.3">NC</text>
<text x="236.3" y="90.8">NC</text>
<text x="243" y="93.3">A7</text>
<text x="243" y="90.8">A6</text>
<text x="252.8" y="93.3">B7</text>
<text x="252.8" y="90.8">B6</text>
<text x="259" y="93.3">NC</text>
<text x="259" y="90.8">NC</text>
<text x="13.5" y="98.2">CC2</text>
<text x="88.7" y="99.5">U102</text>
<text x="110.6" y="98.2">XOUT</text>
<text x="125.5" y="98.2">XOUT</text>
<text x="155.8" y="98.2">GPIO11</text>
<text x="155.8" y="100.7">GPIO12</text>
<text x="167.7" y="98.2">NC</text>
<text x="167.7" y="100.7">NC</text>
<text x="177.5" y="100.7">R108</text>
<text x="187.5" y="99.5">D101</text>
<text x="242.5" y="102">U104</text>
<text x="242.5" y="97">SN74LVC8T245</text>
<text x="12" y="104.5" transform="rotate(-90 12 104.5)">Shield</text>
<text x="12.5" y="107">USB4110-GF-A</text>
<text x="12.9" y="103.3">GND</text>
<text x="31.8" y="107">R109</text>
<text x="41.8" y="107">R110</text>
<text x="68.8" y="103.3">C103</text>
<text x="79.3" y="103.3">IO3</text>
<text x="79.3" y="105.8">IO2</text>
<text x="83.7" y="102.3">VCC</text>
<text x="88.6" y="105.8">CLK</text>
<text x="89.9" y="103.3">CS</text>
<text x="125.5" y="103.3">QSPI_CSn</text>
<text x="125.5" y="105.8">QSPI_SCLK</text>
<text x="155.8" y="103.3">GPIO13</text>
<text x="155.8" y="105.8">GPIO14</text>
<text x="177.5" y="105.8">100</text>
<text x="187.5" y="105.8">Green</text>
<text x="243" y="105.8">OEn</text>
<text x="250.4" y="105.8">GND</text>
<text x="25" y="113.9">GND</text>
<text x="33" y="109.5">5.1k</text>
<text x="43" y="109.5">5.1k</text>
<text x="68.8" y="108.3">100 nF</text>
<text x="83.6" y="111.8">GND</text>
<text x="89.4" y="108.3">IO0</text>
<text x="89.4" y="110.8">IO1</text>
<text x="125.5" y="110.8">QSPI_SD1</text>
<text x="125.5" y="108.3">QSPI_SD0</text>
<text x="125.5" y="113.2">QSPI_SD2</text>
<text x="155.8" y="108.3">GPIO15</text>
<text x="155.8" y="110.8">GPIO16</text>
<text x="155.8" y="113.2">GPIO17</text>
<text x="167.7" y="110.8">NC</text>
<text x="167.7" y="113.2">NC</text>
<text x="177.5" y="109.5">R111</text>
<text x="187.5" y="108.3">D102</text>
<text x="243" y="108.3">DIR</text>
<text x="243" y="113.2">VccA VccB</text>
<text x="41.2" y="117.6">GND</text>
<text x="88.7" y="114.5">IS25LP128F-JBLE</text>
<text x="125.5" y="115.7">QSPI_SD3</text>
<text x="155.8" y="118.3">GPIO19</text>
<text x="155.8" y="115.7">GPIO18</text>
<text x="167.7" y="118.3">NC</text>
<text x="167.7" y="115.7">NC</text>
<text x="177.5" y="118.3">R112</text>
<text x="177.5" y="114.5">100</text>
<text x="187.5" y="114.5">Orange</text>
<text x="187.5" y="117">D103</text>
<text x="215.7" y="118.3">UC_NTRST</text>
<text x="243" y="118.3">A0</text>
<text x="252.8" y="118.3">B0</text>
<text x="276.5" y="118.3">DOCK_NTRST [3]</text>
<text x="125.5" y="120.8">RUN</text>
<text x="125.5" y="123.3">TESTEN</text>
<text x="155.8" y="120.8">GPIO20</text>
<text x="155.8" y="123.3">GPIO21</text>
<text x="155.8" y="125.8">GPIO22</text>
<text x="167.7" y="120.8">NC</text>
<text x="167.7" y="123.3">NC</text>
<text x="167.7" y="125.8">NC</text>
<text x="177.5" y="123.3">100</text>
<text x="187.5" y="123.3">Red</text>
<text x="217.2" y="123.3">UC_RTCK</text>
<text x="218.6" y="120.8">UC_TDO</text>
<text x="243" y="123.3">A2</text>
<text x="243" y="120.8">A1</text>
<text x="243" y="125.8">A3</text>
<text x="252.8" y="123.3">B2</text>
<text x="252.8" y="120.8">B1</text>
<text x="252.8" y="125.8">B3</text>
<text x="276.5" y="123.3">DOCK_RTCK [3]</text>
<text x="276.5" y="120.8">DOCK_TDO [3]</text>
<text x="87.5" y="127.6">GND</text>
<text x="101.2" y="128.3">SWCLK</text>
<text x="104.2" y="130.8">SWD</text>
<text x="125.5" y="130.8">SWD</text>
<text x="125.5" y="128.3">SWCLK</text>
<text x="155.8" y="130.8">GPIO24</text>
<text x="155.8" y="128.3">GPIO23</text>
<text x="167.7" y="128.3">NC</text>
<text x="181.7" y="130.8">1</text>
<text x="183.5" y="127">J103</text>
<text x="198.7" y="127.6">GND</text>
<text x="218.4" y="129.5">Test pad</text>
<text x="220.7" y="127">TP112</text>
<text x="236.3" y="128.3">NC</text>
<text x="236.3" y="130.8">NC</text>
<text x="243" y="128.3">A4</text>
<text x="243" y="130.8">A5</text>
<text x="252.8" y="128.3">B4</text>
<text x="252.8" y="130.8">B5</text>
<text x="259" y="128.3">NC</text>
<text x="259" y="130.8">NC</text>
<text x="269.8" y="127">TP113</text>
<text x="269.8" y="129.5">Test pad</text>
<text x="125.5" y="135.8">GND</text>
<text x="155.8" y="133.3">GPIO25</text>
<text x="155.8" y="135.8">GPIO26</text>
<text x="181.7" y="133.3">2</text>
<text x="181.7" y="135.8">3</text>
<text x="236.3" y="135.8">NC</text>
<text x="236.3" y="133.3">NC</text>
<text x="243" y="135.8">A7</text>
<text x="243" y="133.3">A6</text>
<text x="252.8" y="135.8">B7</text>
<text x="252.8" y="133.3">B6</text>
<text x="259" y="135.8">NC</text>
<text x="259" y="133.3">NC</text>
<text x="90.5" y="138.3">R113</text>
<text x="91.8" y="140.8">1 k</text>
<text x="117.5" y="138.9">GND</text>
<text x="155.8" y="138.3">GPIO27</text>
<text x="155.8" y="143.3">GPIO29</text>
<text x="155.8" y="140.8">GPIO28</text>
<text x="181.7" y="138.3">4</text>
<text x="181.7" y="140.8">5</text>
<text x="181.7" y="143.3">6</text>
<text x="242.5" y="139.5">SN74LVC8T245</text>
<text x="101.2" y="149.5">S101</text>
<text x="116.2" y="149.5">S102</text>
<text x="125" y="148.3">RP2040</text>
<text x="182.7" y="147">GPIO</text>
<text x="236.3" y="148.9">GND</text>
<text x="266.3" y="148.9">GND</text>
<text x="101.2" y="152">BOOTSEL</text>
<text x="116.2" y="152">RESET</text>
<text x="156.1" y="152.6">1v8</text>
<text x="163.6" y="152.6">3v3</text>
<text x="169.5" y="152.6">Vusb</text>
<text x="181.7" y="155.8">1</text>
<text x="183.5" y="152">J104</text>
<text x="100" y="160.1">GND</text>
<text x="115" y="160.1">GND</text>
<text x="181.7" y="158.3">2</text>
<text x="181.7" y="160.8">3</text>
<text x="181.7" y="163.2">4</text>
<text x="181.7" y="165.8">5</text>
<text x="175" y="173.9">GND</text>
<text x="181.7" y="168.2">6</text>
<text x="183.2" y="172">PWR</text>
<text x="219.8" y="174.5">Sheet</text>
<text x="280" y="174.5">Number</text>
<text x="219.8" y="183.2">Project</text>
<text x="280" y="183.2">Revision</text>
<text x="219.8" y="192">Drawn by</text>
<text x="219.8" y="200.7">Date</text>
</g>
<g font-size="1.2">
<text x="101.8" y="17">1</text>
<text x="101.8" y="19.5">2</text>
<text x="101.8" y="22">3</text>
<text x="101.8" y="24.5">4</text>
<text x="101.8" y="27">5</text>
<text x="101.8" y="29.5">6</text>
<text x="240.7" y="62">22</text>
<text x="241.3" y="64.5">2</text>
<text x="256.8" y="62">11 12 13</text>
<text x="121.5" y="72">23 50</text>
<text x="123.2" y="69.5">43</text>
<text x="165.5" y="72">3</text>
<text x="165.5" y="69.5">2</text>
<text x="241.3" y="69.5">1</text>
<text x="256.8" y="69.5">23 24</text>
<text x="19.2" y="74.5">2 11</text>
<text x="120.8" y="74.5">1 ... 49</text>
<text x="123.2" y="77">44</text>
<text x="165.5" y="74.5">4</text>
<text x="165.5" y="77">5</text>
<text x="241.3" y="77">4</text>
<text x="241.3" y="74.5">3</text>
<text x="256.8" y="77">20</text>
<text x="256.8" y="74.5">21</text>
<text x="19.2" y="79.5">9</text>
<text x="19.2" y="82">3</text>
<text x="123.2" y="79.5">45</text>
<text x="165.5" y="82">7</text>
<text x="165.5" y="79.5">6</text>
<text x="241.3" y="79.5">5</text>
<text x="241.3" y="82">6</text>
<text x="256.8" y="79.5">19</text>
<text x="256.8" y="82">18</text>
<text x="19.2" y="87">6 8</text>
<text x="19.2" y="89.5">5 7</text>
<text x="123.2" y="89.5">46</text>
<text x="123.2" y="84.5">48</text>
<text x="123.2" y="87">47</text>
<text x="165.5" y="84.5">8</text>
<text x="165.5" y="89.5">11</text>
<text x="165.5" y="87">9</text>
<text x="241.3" y="84.5">7</text>
<text x="241.3" y="89.5">9</text>
<text x="241.3" y="87">8</text>
<text x="256.8" y="84.5">17</text>
<text x="256.8" y="87">16</text>
<text x="256.8" y="89.5">15</text>
<text x="19.2" y="94.5">4</text>
<text x="123.2" y="94.5">20</text>
<text x="165.5" y="94.5">13</text>
<text x="165.5" y="92">12</text>
<text x="240.7" y="92">10</text>
<text x="256.8" y="92">14</text>
<text x="19.2" y="102">1 12</text>
<text x="19.2" y="97">10</text>
<text x="77.6" y="102">7</text>
<text x="85.8" y="99.5" transform="rotate(-90 85.8 99.5)">8</text>
<text x="94.2" y="102">1</text>
<text x="123.2" y="97">21</text>
<text x="123.2" y="102">56</text>
<text x="165.5" y="97">14</text>
<text x="165.5" y="99.5">15</text>
<text x="165.5" y="102">16</text>
<text x="188.8" y="102">2</text>
<text x="193" y="102">1</text>
<text x="77.6" y="104.5">3</text>
<text x="94.2" y="104.5">6</text>
<text x="94.2" y="107">5</text>
<text x="123.2" y="104.5">52</text>
<text x="123.2" y="107">53</text>
<text x="165.5" y="107">18</text>
<text x="165.5" y="104.5">17</text>
<text x="240.7" y="104.5">22</text>
<text x="241.3" y="107">2</text>
<text x="256.8" y="104.5">11 12 13</text>
<text x="10.8" y="110.5" transform="rotate(-90 10.8 110.5)">M1 ... M4</text>
<text x="85.8" y="113.7" transform="rotate(-90 85.8 113.7)">4</text>
<text x="94.2" y="109.5">2</text>
<text x="123.2" y="109.5">55</text>
<text x="123.2" y="112">54</text>
<text x="165.5" y="109.5">27</text>
<text x="165.5" y="112">28</text>
<text x="188.8" y="110.7">2</text>
<text x="193" y="110.7">1</text>
<text x="241.3" y="112">1</text>
<text x="256.8" y="112">23 24</text>
<text x="123.2" y="119.5">26</text>
<text x="123.2" y="114.5">51</text>
<text x="165.5" y="119.5">31</text>
<text x="165.5" y="117">30</text>
<text x="165.5" y="114.5">29</text>
<text x="188.8" y="119.5">2</text>
<text x="193" y="119.5">1</text>
<text x="241.3" y="119.5">4</text>
<text x="241.3" y="117">3</text>
<text x="256.8" y="119.5">20</text>
<text x="256.8" y="117">21</text>
<text x="123.2" y="122">19</text>
<text x="165.5" y="122">32</text>
<text x="165.5" y="124.5">34</text>
<text x="241.3" y="122">5</text>
<text x="241.3" y="124.5">6</text>
<text x="256.8" y="122">19</text>
<text x="256.8" y="124.5">18</text>
<text x="123.2" y="129.5">25</text>
<text x="123.2" y="127">24</text>
<text x="165.5" y="129.5">36</text>
<text x="165.5" y="127">35</text>
<text x="165.5" y="132">37</text>
<text x="180.1" y="132">2</text>
<text x="180.1" y="129.5">1</text>
<text x="241.3" y="127">7</text>
<text x="241.3" y="132">9</text>
<text x="241.3" y="129.5">8</text>
<text x="256.8" y="127">17</text>
<text x="256.8" y="129.5">16</text>
<text x="256.8" y="132">15</text>
<text x="122" y="134.5">PAD</text>
<text x="165.5" y="137">39</text>
<text x="165.5" y="134.5">38</text>
<text x="180.1" y="137">4</text>
<text x="180.1" y="134.5">3</text>
<text x="240.7" y="134.5">10</text>
<text x="256.8" y="134.5">14</text>
<text x="165.5" y="142">41</text>
<text x="165.5" y="139.5">40</text>
<text x="180.1" y="139.5">5</text>
<text x="180.1" y="142">6</text>
<text x="98.2" y="145.7" transform="rotate(-90 98.2 145.7)">3 4</text>
<text x="113.2" y="145.7" transform="rotate(-90 113.2 145.7)">3 4</text>
<text x="98.2" y="155.9" transform="rotate(-90 98.2 155.9)">1 2</text>
<text x="113.2" y="155.9" transform="rotate(-90 113.2 155.9)">1 2</text>
<text x="180.1" y="154.5">1</text>
<text x="180.1" y="162">4</text>
<text x="180.1" y="157">2</text>
<text x="180.1" y="159.5">3</text>
<text x="180.1" y="164.5">5</text>
<text x="180.1" y="167">6</text>
</g>
</svg>
